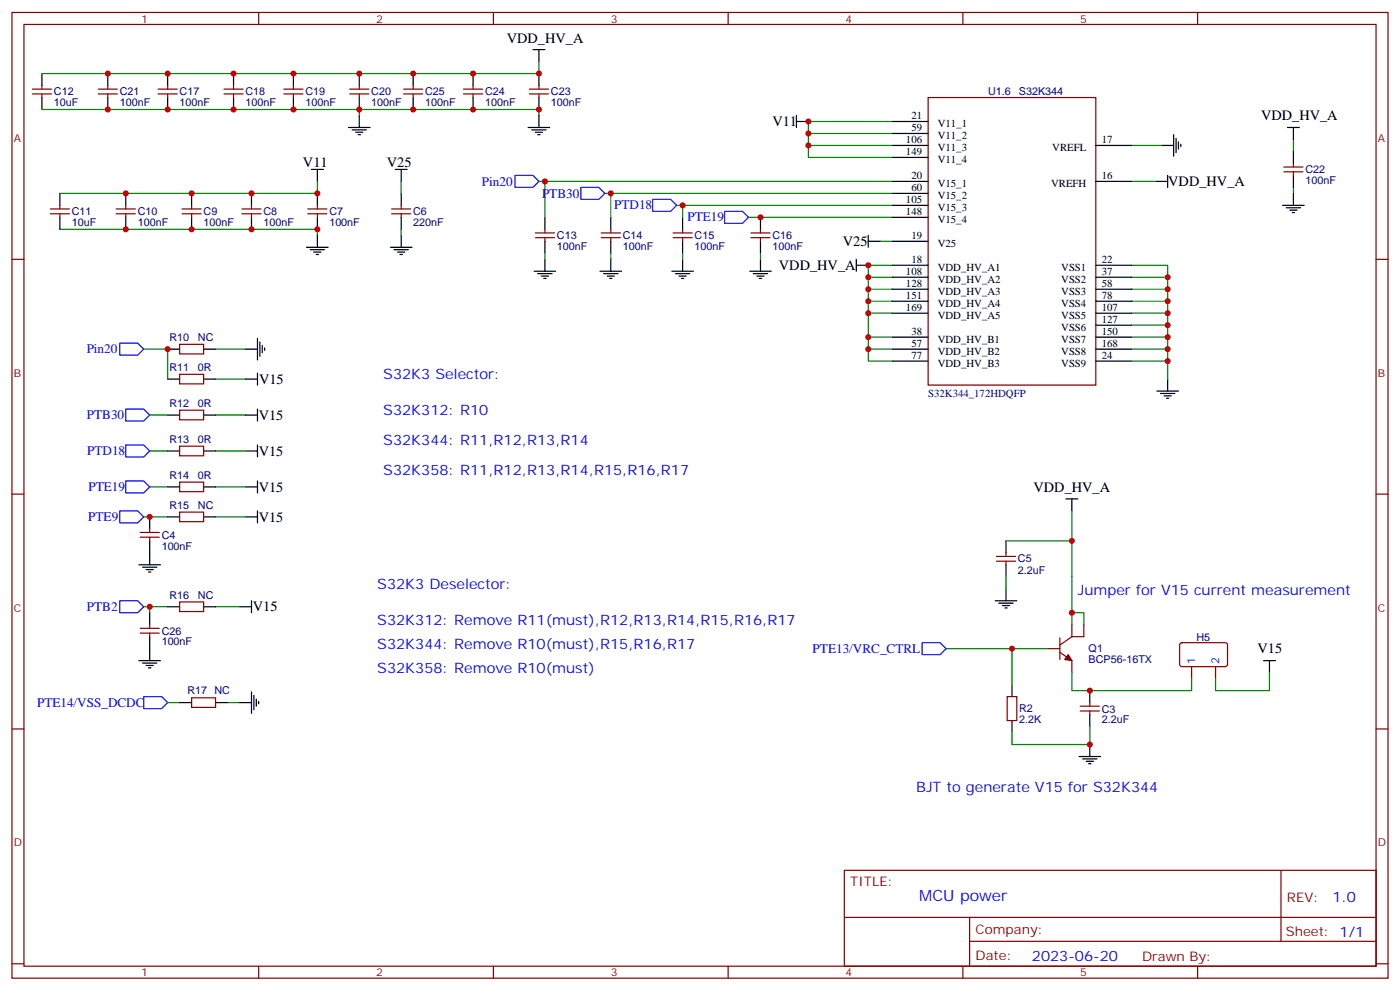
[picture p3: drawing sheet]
<svg xmlns="http://www.w3.org/2000/svg" width="412mm" height="292mm" viewBox="0 0 412 292" stroke-linecap="round" stroke-linejoin="round" font-family="sans-serif">
<g fill="none" stroke="#870000" stroke-width=".35">
<path d="M3.5 3.7h405.4v284.3h-405.4zM7.1 7.2h398.2v277.3h-398.2zM76.2 3.7v3.5M145.3 3.7v3.5M214.5 3.7v3.5M283.6 3.7v3.5M352.8 3.7v3.5M9.5 27.7h5.7M9.5 26.2h5.7M12.3 25.2v1M12.3 27.7v1M28.9 27.7h5.7"/>
<path d="M28.9 26.2h5.7M31.7 25.2v1M31.7 27.7v1M46.6 27.7h5.6M46.6 26.2h5.6M49.4 25.2v1M49.4 27.7v1M66 27.7h5.6M66 26.2h5.6M68.8 25.2v1M68.8 27.7v1M83.6 27.7h5.7"/>
<path d="M83.6 26.2h5.7M86.4 25.2v1M86.4 27.7v1M103 27.7h5.7M103 26.2h5.7M105.8 25.2v1M105.8 27.7v1M118.9 27.7h5.6M118.9 26.2h5.6M121.7 25.2v1M121.7 27.7v1M136.5 27.7h5.7"/>
<path d="M136.5 26.2h5.7M139.3 25.2v1M139.3 27.7v1M155.9 27.7h5.7M155.9 26.2h5.7M158.7 25.2v1M158.7 27.7v1M378.2 50.6h5.6M378.2 49.2h5.6M381 48.1v1.1M381 50.6v1M3.5 76.3h3.6"/>
<path d="M14.8 62.9h5.7M14.8 61.5h5.7M17.6 60.5v1M17.6 62.9v1.1M34.2 62.9h5.7M34.2 61.5h5.7M37 60.5v1M37 62.9v1.1M53.6 62.9h5.7M53.6 61.5h5.7M56.4 60.5v1M56.4 62.9v1.1"/>
<path d="M71.3 62.9h5.6M71.3 61.5h5.6M74.1 60.5v1M74.1 62.9v1.1M90.7 62.9h5.6M90.7 61.5h5.6M93.5 60.5v1M93.5 62.9v1.1M115.4 62.9h5.6M115.4 61.5h5.6M118.2 60.5v1M118.2 62.9v1.1"/>
<path d="M157.7 70h5.6M157.7 68.6h5.6M160.5 67.5v1.1M160.5 70v1M177.1 70h5.6M177.1 68.6h5.6M179.9 67.5v1.1M179.9 70v1M198.3 70h5.6M198.3 68.6h5.6M201.1 67.5v1.1M201.1 70v1"/>
<path d="M221.2 70h5.6M221.2 68.6h5.6M224 67.5v1.1M224 70v1M405.3 76.3h3.6M52.9 101.4h7.1v2.8h-7.1zM52.9 110.2h7.1v2.8h-7.1zM52.9 120.8h7.1v2.8h-7.1zM52.9 131.4h7.1v2.8h-7.1zM3.5 145.5h3.6M41.3 158.2h5.6M41.3 156.8h5.6"/>
<path d="M44.1 155.7v1.1M44.1 158.2v1M52.9 142h7.1v2.8h-7.1zM52.9 150.8h7.1v2.8h-7.1zM405.3 145.5h3.6M52.9 177.2h7.1v2.9h-7.1zM293.5 165.2h5.7M293.5 163.8h5.7M296.3 162.8v1M296.3 165.2v1.1M41.3 186.4h5.6M41.3 185h5.6"/>
<path d="M44.1 183.9v1.1M44.1 186.4v1.1M308.7 191h3.5M312.2 187.8v6.4M312.2 192.1l3.5 2.4v3.5M315.7 187.5l-3.5 2.4M315.7 183.9v3.6M319.3 183.9v3.6h-3.6M347.7 189.4l.5-.2 13 .1 .4 .6-.1 6-.6 .4-13-.1-.4-.6v-5.7zM351 196.3v3.5M358.1 196.3v3.5M3.5 214.6h3.6"/>
<path d="M56.4 205.5h7.1v2.8h-7.1zM296.7 205.1h2.8v7.1h-2.8zM318.2 209.3h5.6M318.2 207.9h5.6M321 206.9v1M321 209.3v1.1M405.3 214.6h3.6M248.7 256.3h156.6v28.2h-156.6zM377.3 256.3v20.9M248.7 270.1h156.5M285.6 277.2h119.6M285.6 270.1v14.1"/>
<path d="M3.5 283.8h3.6M76.2 284.5v3.5M145.3 284.5v3.5M214.5 284.5v3.5M283.6 284.5v3.5M352.8 284.5v3.5M405.3 283.8h3.6"/>
</g>
<g fill="none" stroke="#000" stroke-width=".35">
<path d="M157 14.6h3.5M158.7 14.6v3.5M12.3 21.7v3.5M12.3 28.7v3.5M31.7 21.7v3.5M31.7 28.7v3.5M49.4 21.7v3.5M49.4 28.7v3.5M68.8 21.7v3.5M68.8 28.7v3.5M86.4 21.7v3.5M86.4 28.7v3.5"/>
<path d="M102.7 37.5h6.3M103.7 38.2h4.2M104.8 38.9h2.1M105.5 39.7h.7M105.8 21.7v3.5M105.8 28.7v3.5M105.8 34v3.5M121.7 21.7v3.5M121.7 28.7v3.5M139.3 21.7v3.5M139.3 28.7v3.5M155.6 37.5h6.3"/>
<path d="M156.6 38.2h4.3M157.7 38.9h2.1M158.4 39.7h.7M158.7 21.7v3.5M158.7 28.7v3.5M158.7 34v3.5M234.6 35.8h3.5M234.6 34v3.5M262.8 35.8h10.6M262.8 39.3h10.6M345.7 39.7v6.3M379.2 37.5h3.6"/>
<path d="M381 37.5v3.6M17.6 56.9v3.6M37 56.9v3.6M56.4 56.9v3.6M74.1 56.9v3.6M91.7 49.9h3.5M93.5 49.9v3.5M93.5 56.9v3.6M116.4 49.9h3.5M118.2 49.9v3.5M118.2 56.9v3.6M262.8 53.4h10.6"/>
<path d="M262.8 42.8h10.6M262.8 46.4h10.6M262.8 56.9h10.6M322.8 53.4h10.6M322.8 42.8h10.6M340.4 53.4h3.6M342.2 42.8h3.5M344 51.6v3.6M346.4 40.7v4.2M347.1 41.8v2.1M347.8 42.5v.7M381 44.6v3.5"/>
<path d="M381 51.6v3.6M381 56.9v3.6M17.6 64v3.5M37 64v3.5M56.4 64v3.5M74.1 64v3.5M90.3 72.8h6.4M91.4 73.5h4.2M92.4 74.2h2.1M93.1 74.9h.7M93.5 64v3.5M93.5 69.3v3.5"/>
<path d="M115 72.8h6.4M116.1 73.5h4.2M117.1 74.2h2.1M117.8 74.9h.7M118.2 64v3.5M118.2 69.3v3.5M157.3 79.9h6.4M160.5 64v3.5M160.5 71v3.6M160.5 76.3v3.6M176.7 79.9h6.4M179.9 64v3.5"/>
<path d="M179.9 71v3.6M179.9 76.3v3.6M197.9 79.9h6.4M201.1 64v3.5M201.1 71v3.6M201.1 76.3v3.6M220.8 79.9h6.4M224 64v3.5M224 71v3.6M224 76.3v3.6M252.2 78.1h3.6M252.2 76.3v3.6"/>
<path d="M255.8 71h3.5M255.8 69.3v3.5M262.8 71h10.6M262.8 78.1h10.6M262.8 60.5h10.6M262.8 64h10.6M322.8 78.1h10.6M377.8 60.5h6.4M378.9 61.2h4.2M379.9 61.9h2.2M380.6 62.6h.8M75.8 99.6v6.4"/>
<path d="M158.4 80.6h4.2M159.5 81.3h2.1M160.2 82h.7M177.8 80.6h4.2M178.9 81.3h2.1M179.6 82h.7M199 80.6h4.2M200 81.3h2.1M200.7 82h.7M221.9 80.6h4.2M223 81.3h2.1M223.7 82h.7"/>
<path d="M262.8 81.6h10.6M262.8 85.2h10.6M262.8 88.7h10.6M262.8 92.2h10.6M262.8 99.3h10.6M322.8 81.6h10.6M322.8 85.2h10.6M322.8 88.7h10.6M322.8 92.2h10.6M322.8 99.3h10.6M322.8 95.7h10.6M49.4 102.8h3.5"/>
<path d="M49.4 111.6h3.5M60 102.8h3.5M60 111.6h3.5M72.3 102.8h3.5M72.3 111.6h3.5M75.8 109.9v3.5M76.6 100.7v4.2M77.3 101.7v2.2M78 102.4v.8M262.8 102.8h10.6M262.8 106.3h10.6M322.8 102.8h10.6"/>
<path d="M322.8 106.3h10.6M340.8 115.1h6.3M341.8 115.9h4.3M342.9 116.6h2.1M343.6 117.3h.7M344 111.6v3.5M49.4 132.8h3.5M49.4 122.2h3.5M60 132.8h3.5M60 122.2h3.5M72.3 132.8h3.5M72.3 122.2h3.5"/>
<path d="M75.8 120.4v3.6M75.8 131v3.5M44.1 152.2v3.5M44.1 159.2v7.1M49.4 143.4h3.5M49.4 152.2h3.5M60 143.4h3.5M60 152.2h3.5M72.3 143.4h3.5M72.3 152.2h3.5M75.8 141.6v3.5M75.8 150.4v3.6"/>
<path d="M296.3 159.2v3.6M314 146.9h3.5M315.7 146.9v3.5M40.9 166.3h6.4M42 167h4.2M43 167.7h2.2M43.7 168.4h.7M49.4 178.6h3.5M60 178.6h3.5M70.6 178.6h3.5M74.1 176.9v3.5M293.2 176.9h6.3"/>
<path d="M294.2 177.6h4.2M295.3 178.3h2.1M296 179h.7M296.3 166.3v3.5M296.3 173.4v3.5M40.9 194.5h6.4M42 195.2h4.2M43 195.9h2.2M43.7 196.6h.7M44.1 180.4v3.5M44.1 187.5v7M372.2 194.5h3.5"/>
<path d="M373.9 194.5v3.5M52.9 206.9h3.5M63.5 206.9h3.5M70.6 206.9h3.5M74.1 203.7v6.3M74.8 204.8v4.2M75.5 205.8v2.1M76.2 206.5v.7M298.1 201.6v3.5M298.1 212.2v3.5M321 203.3v3.6M321 210.4v3.5"/>
<path d="M321 219.2v3.5M317.9 222.7h6.3M318.9 223.4h4.2M320 224.2h2.1M320.7 224.9h.7"/>
</g>
<g fill="none" stroke="#008700" stroke-width=".35">
<path d="M158.7 18.1v3.6h-146.4M12.3 32.2h93.5v1.8M105.8 32.2h52.9v1.8M238.1 39.3v3.5h24.7M262.8 35.8h-24.7v3.5h24.7M93.5 53.4v3.5h-75.9M118.2 53.4v3.5M158.7 53.4h104.1M160.5 53.4v10.6M178.2 56.9h84.6M179.9 56.9v7.1M238.1 42.8v3.6h24.7"/>
<path d="M333.4 42.8h8.8M333.4 53.4h7M381 41.1v3.5M381 55.2v1.7M17.6 67.5h75.9v1.8M118.2 67.5v1.8M160.5 74.6v1.7M179.9 74.6v1.7M199.3 60.5h63.5M201.1 60.5v3.5M201.1 74.6v1.7M220.5 64h42.3"/>
<path d="M224 74.6v1.7M259.3 71h3.5M262.8 78.1h-7v3.5h7M333.4 78.1h10.6v3.5M255.8 81.6v3.6h7M255.8 85.2v3.5h7M255.8 88.7v3.5h7M255.8 92.2v7.1h7M255.8 99.3v3.5h7M333.4 99.3h10.6v3.5M333.4 95.7h10.6v3.6M333.4 92.2h10.6v3.5"/>
<path d="M333.4 88.7h10.6v3.5M333.4 85.2h10.6v3.5M333.4 81.6h10.6v3.6M42.3 102.8h7.1v8.8M63.5 102.8h8.8M63.5 111.6h8.8M255.8 102.8v3.5h7M333.4 102.8h10.6v8.8M333.4 106.3h10.6M44.1 132.8h5.3M44.1 122.2h5.3M63.5 132.8h8.8"/>
<path d="M63.5 122.2h8.8M42.3 152.2h7.1M44.1 143.4h5.3M63.5 143.4h8.8M63.5 152.2h8.8M296.3 159.2h19.4M315.7 150.4v33.5M42.3 178.6h7.1M44.1 178.6v1.8M63.5 178.6h7.1M296.3 169.8v3.6M278.7 191h30"/>
<path d="M298.1 191v10.6M315.7 180.4h3.6v3.5M315.7 198v5.3h35.3v-3.5M373.9 198v5.3h-15.8v-3.5M49.4 206.9h3.5M67 206.9h3.6M321 213.9v5.3h-22.9v-3.5"/>
</g>
<path d="M314.7 192.8l1 1.7-2.1-.3z" fill="#870000" stroke="#870000" stroke-width=".35"/>
<path d="M151.7 51.6h5.3l1.7 1.8-1.7 1.8h-5.3zM171.1 55.2h5.3l1.8 1.7-1.8 1.8h-5.3zM192.3 58.7h5.3l1.7 1.8-1.7 1.7h-5.3zM213.4 62.2h5.3l1.8 1.8-1.8 1.8h-5.3zM35.3 101h5.3l1.7 1.8-1.7 1.8h-5.3zM37 120.4h5.3l1.8 1.8-1.8 1.8h-5.3zM37 131h5.3l1.8 1.8-1.8 1.7h-5.3zM35.3 150.4h5.3l1.7 1.8-1.7 1.8h-5.3zM37 141.6h5.3l1.8 1.8-1.8 1.7h-5.3zM35.3 176.9h5.3l1.7 1.7-1.7 1.8h-5.3zM271.6 189.2h5.3l1.8 1.8-1.8 1.8h-5.3zM42.3 205.1h5.3l1.8 1.8-1.8 1.7h-5.3z" fill="none" stroke="#00f" stroke-width=".35"/>
<path d="M273.4 28.7h49.4v84.7h-49.4z" fill="none" stroke="#800000" stroke-width=".35"/>
<g fill="#c00">
<circle cx="93.5" cy="56.9" r=".88"/>
<circle cx="74.1" cy="56.9" r=".88"/>
<circle cx="56.4" cy="56.9" r=".88"/>
<circle cx="37" cy="56.9" r=".88"/>
<circle cx="93.5" cy="67.5" r=".88"/>
<circle cx="74.1" cy="67.5" r=".88"/>
<circle cx="56.4" cy="67.5" r=".88"/>
<circle cx="37" cy="67.5" r=".88"/>
<circle cx="238.1" cy="35.8" r=".88"/>
<circle cx="238.1" cy="39.3" r=".88"/>
<circle cx="238.1" cy="42.8" r=".88"/>
<circle cx="49.4" cy="32.2" r=".88"/>
<circle cx="68.8" cy="32.2" r=".88"/>
<circle cx="86.4" cy="32.2" r=".88"/>
<circle cx="105.8" cy="32.2" r=".88"/>
<circle cx="49.4" cy="21.7" r=".88"/>
<circle cx="68.8" cy="21.7" r=".88"/>
<circle cx="86.4" cy="21.7" r=".88"/>
<circle cx="105.8" cy="21.7" r=".88"/>
<circle cx="31.8" cy="32.2" r=".88"/>
<circle cx="31.8" cy="21.7" r=".88"/>
<circle cx="158.8" cy="21.7" r=".88"/>
<circle cx="139.3" cy="21.7" r=".88"/>
<circle cx="158.8" cy="32.2" r=".88"/>
<circle cx="139.3" cy="32.2" r=".88"/>
<circle cx="255.8" cy="81.6" r=".88"/>
<circle cx="255.8" cy="85.2" r=".88"/>
<circle cx="255.8" cy="88.7" r=".88"/>
<circle cx="298.1" cy="191" r=".88"/>
<circle cx="321" cy="219.2" r=".88"/>
<circle cx="315.7" cy="180.4" r=".88"/>
<circle cx="321" cy="203.3" r=".88"/>
<circle cx="344" cy="102.8" r=".88"/>
<circle cx="344" cy="99.3" r=".88"/>
<circle cx="344" cy="95.7" r=".88"/>
<circle cx="344" cy="92.2" r=".88"/>
<circle cx="344" cy="88.7" r=".88"/>
<circle cx="344" cy="85.2" r=".88"/>
<circle cx="344" cy="81.6" r=".88"/>
<circle cx="255.8" cy="92.2" r=".88"/>
<circle cx="255.8" cy="99.3" r=".88"/>
<circle cx="255.8" cy="102.8" r=".88"/>
<circle cx="121.7" cy="21.7" r=".88"/>
<circle cx="121.7" cy="32.2" r=".88"/>
<circle cx="255.8" cy="78.1" r=".88"/>
<circle cx="224" cy="64" r=".88"/>
<circle cx="160.5" cy="53.4" r=".88"/>
<circle cx="179.9" cy="56.9" r=".88"/>
<circle cx="201.1" cy="60.5" r=".88"/>
<circle cx="315.7" cy="159.2" r=".88"/>
<circle cx="344" cy="106.3" r=".88"/>
<circle cx="44.1" cy="152.2" r=".88"/>
<circle cx="44.1" cy="178.6" r=".88"/>
<circle cx="49.4" cy="102.8" r=".88"/>
</g>
<text font-size="4.6" fill="#00f" x="270.8" y="265.3">MCU power</text>
<g font-size="4.2">
<text x="149.3" y="12.5">VDD_HV_A</text>
<text x="371.5" y="35.5">VDD_HV_A</text>
<text x="227.5" y="37.2">V11</text>
<text x="89.3" y="49.2">V11</text>
<text x="113.9" y="49.2">V25</text>
<text x="344.1" y="54.8">VDD_HV_A</text>
<text x="248.3" y="72.5">V25</text>
<text x="229.5" y="79.5">VDD_HV_A</text>
<text x="76.3" y="113">V15</text>
<text x="76.2" y="123.6">V15</text>
<text x="76.2" y="134.2">V15</text>
<text x="76.2" y="144.7">V15</text>
<text x="304.5" y="144.8">VDD_HV_A</text>
<text x="76.2" y="153.6">V15</text>
<text x="74.5" y="180">V15</text>
<text x="370.4" y="192.4">V15</text>
</g>
<g font-size="4.2" fill="#00f">
<text x="112.9" y="111.6">S32K3 Selector:</text>
<text x="112.9" y="122.2">S32K312: R10</text>
<text x="112.9" y="131">S32K344: R11,R12,R13,R14</text>
<text x="112.9" y="139.8">S32K358: R11,R12,R13,R14,R15,R16,R17</text>
<text x="111.1" y="173.4">S32K3 Deselector:</text>
<text x="317.5" y="175.1">Jumper for V15 current measurement</text>
<text x="111.1" y="183.9">S32K312: Remove R11(must),R12,R13,R14,R15,R16,R17</text>
<text x="111.1" y="191">S32K344: Remove R10(must),R15,R16,R17</text>
<text x="111.1" y="198">S32K358: Remove R10(must)</text>
<text x="269.9" y="233.3">BJT to generate V15 for S32K344</text>
<text x="392.5" y="265.5">1.0</text>
<text x="304" y="282.9">2023-06-20</text>
</g>
<g font-size="3.9" fill="#00f">
<text x="141.9" y="54.6">Pin20</text>
<text x="159.7" y="58.2">PTB30</text>
<text x="180.9" y="61.7">PTD18</text>
<text x="202.5" y="65.2">PTE19</text>
<text x="25.5" y="104">Pin20</text>
<text x="25.6" y="123.5">PTB30</text>
<text x="25.7" y="134">PTD18</text>
<text x="26.1" y="144.6">PTE19</text>
<text x="26" y="153.5">PTE9</text>
<text x="25.6" y="179.8">PTB2</text>
<text x="239.4" y="192.3">PTE13/VRC_CTRL</text>
<text x="10.9" y="208.1">PTE14/VSS_DCDC</text>
</g>
<g font-size="3.9" fill="#800">
<text x="250.5" y="260.8">TITLE:</text>
<text x="379.1" y="265.5">REV:</text>
<text x="287.4" y="275">Company:</text>
<text x="378.7" y="275.7">Sheet: 1/1</text>
<text x="287.4" y="282.7">Date:</text>
<text x="336.4" y="282.8">Drawn By:</text>
</g>
<g font-size="3.2" fill="#800">
<text x="41.6" y="6.7">1</text>
<text x="110.8" y="6.7">2</text>
<text x="179.9" y="6.7">3</text>
<text x="249.1" y="6.7">4</text>
<text x="318.2" y="6.7">5</text>
<text x="4.1" y="41.8">A</text>
<text x="405.9" y="41.8">A</text>
<text x="4.1" y="110.9">B</text>
<text x="405.9" y="110.9">B</text>
<text x="4.1" y="180.1">C</text>
<text x="405.9" y="180.1">C</text>
<text x="4.1" y="249.2">D</text>
<text x="405.9" y="249.2">D</text>
<text x="41.6" y="287.5">1</text>
<text x="110.8" y="287.5">2</text>
<text x="179.9" y="287.5">3</text>
<text x="249.1" y="287.5">4</text>
<text x="318.2" y="287.5">5</text>
</g>
<g font-size="3.2" fill="#000080">
<text x="15.9" y="28.1">C12</text>
<text x="35.3" y="28.1">C21</text>
<text x="52.9" y="28.1">C17</text>
<text x="72.3" y="28.1">C18</text>
<text x="90" y="28.1">C19</text>
<text x="109.4" y="28.1">C20</text>
<text x="125.2" y="28.1">C25</text>
<text x="142.9" y="28.1">C24</text>
<text x="162.3" y="28.1">C23</text>
<text x="291.1" y="28.1">U1.6</text>
<text x="300.1" y="28.1">S32K344</text>
<text x="15.9" y="31.3">10uF</text>
<text x="35.3" y="31.3">100nF</text>
<text x="52.9" y="31.3">100nF</text>
<text x="72.3" y="31.3">100nF</text>
<text x="90" y="31.3">100nF</text>
<text x="109.4" y="31.3">100nF</text>
<text x="125.2" y="31.3">100nF</text>
<text x="142.9" y="31.3">100nF</text>
<text x="162.3" y="31.3">100nF</text>
<text x="384.5" y="51">C22</text>
<text x="384.5" y="54.2">100nF</text>
<text x="21.2" y="63.4">C11</text>
<text x="40.6" y="63.4">C10</text>
<text x="60" y="63.4">C9</text>
<text x="77.6" y="63.4">C8</text>
<text x="97" y="63.4">C7</text>
<text x="121.7" y="63.4">C6</text>
<text x="21.2" y="66.6">10uF</text>
<text x="40.6" y="66.6">100nF</text>
<text x="60" y="66.6">100nF</text>
<text x="77.6" y="66.6">100nF</text>
<text x="97" y="66.6">100nF</text>
<text x="121.7" y="66.6">220nF</text>
<text x="164" y="70.4">C13</text>
<text x="183.4" y="70.4">C14</text>
<text x="204.6" y="70.4">C15</text>
<text x="227.5" y="70.4">C16</text>
<text x="164" y="73.6">100nF</text>
<text x="183.4" y="73.6">100nF</text>
<text x="204.6" y="73.6">100nF</text>
<text x="227.5" y="73.6">100nF</text>
<text x="49.9" y="100.4">R10</text>
<text x="58.3" y="100.4">NC</text>
<text x="49.9" y="109.2">R11</text>
<text x="58.3" y="109.2">0R</text>
<text x="49.9" y="119.8">R12</text>
<text x="58.3" y="119.8">0R</text>
<text x="273.4" y="116.9">S32K344_172HDQFP</text>
<text x="49.9" y="130.4">R13</text>
<text x="58.3" y="130.4">0R</text>
<text x="49.9" y="141">R14</text>
<text x="58.3" y="141">0R</text>
<text x="49.9" y="149.8">R15</text>
<text x="58.3" y="149.8">NC</text>
<text x="47.6" y="161.8">100nF</text>
<text x="47.6" y="158.6">C4</text>
<text x="299.9" y="165.6">C5</text>
<text x="299.9" y="168.9">2.2uF</text>
<text x="49.9" y="176.3">R16</text>
<text x="58.3" y="176.3">NC</text>
<text x="47.6" y="190.1">100nF</text>
<text x="47.6" y="186.9">C26</text>
<text x="352.4" y="188.6">H5</text>
<text x="320.7" y="195.3">BCP56-16TX</text>
<text x="320.7" y="192.1">Q1</text>
<text x="55.2" y="204.5">R17 NC</text>
<text x="300.2" y="209.7">R2</text>
<text x="324.6" y="209.8">C3</text>
<text x="300.2" y="213">2.2K</text>
<text x="324.6" y="213">2.2uF</text>
</g>
<g font-size="3.2">
<text x="268.5" y="35.1">21</text>
<text x="268.5" y="38.6">59</text>
<text x="276.2" y="37.4">V11_1</text>
<text x="276.2" y="40.9">V11_2</text>
<text x="266.9" y="42.1">106</text>
<text x="266.9" y="45.6">149</text>
<text x="276.2" y="44.4">V11_3</text>
<text x="276.2" y="47.9">V11_4</text>
<text x="310" y="44.4">VREFL</text>
<text x="324.6" y="42.1">17</text>
<text x="268.5" y="52.7">20</text>
<text x="324.6" y="52.7">16</text>
<text x="266.9" y="59.8">105</text>
<text x="268.5" y="56.2">60</text>
<text x="276.2" y="55">V15_1</text>
<text x="276.2" y="58.5">V15_2</text>
<text x="309.6" y="55">VREFH</text>
<text x="266.9" y="63.3">148</text>
<text x="276.2" y="62.1">V15_3</text>
<text x="276.2" y="65.6">V15_4</text>
<text x="268.5" y="70.3">19</text>
<text x="268.5" y="77.4">18</text>
<text x="276.2" y="72.6">V25</text>
<text x="324.6" y="77.4">22</text>
<text x="266.9" y="80.9">108</text>
<text x="276.2" y="79.7">VDD_HV_A1</text>
<text x="276.2" y="83.2">VDD_HV_A2</text>
<text x="312.6" y="79.7">VSS1</text>
<text x="312.6" y="83.2">VSS2</text>
<text x="324.6" y="80.9">37</text>
<text x="266.9" y="84.5">128</text>
<text x="266.9" y="88">151</text>
<text x="276.2" y="86.7">VDD_HV_A3</text>
<text x="312.6" y="86.7">VSS3</text>
<text x="324.6" y="84.5">58</text>
<text x="324.6" y="88">78</text>
<text x="266.9" y="91.5">169</text>
<text x="276.2" y="90.3">VDD_HV_A4</text>
<text x="276.2" y="93.8">VDD_HV_A5</text>
<text x="312.6" y="90.3">VSS4</text>
<text x="312.6" y="93.8">VSS5</text>
<text x="324.6" y="91.5">107</text>
<text x="324.6" y="95">127</text>
<text x="268.5" y="98.6">38</text>
<text x="276.2" y="100.9">VDD_HV_B1</text>
<text x="312.6" y="97.3">VSS6</text>
<text x="312.6" y="100.9">VSS7</text>
<text x="324.6" y="98.6">150</text>
<text x="268.5" y="102.1">57</text>
<text x="268.5" y="105.6">77</text>
<text x="276.2" y="104.4">VDD_HV_B2</text>
<text x="276.2" y="107.9">VDD_HV_B3</text>
<text x="312.6" y="104.4">VSS8</text>
<text x="312.6" y="107.9">VSS9</text>
<text x="324.6" y="102.1">168</text>
<text x="324.6" y="105.6">24</text>
</g>
<g font-size="3.2" fill="#00f">
<text x="352.1" y="195.6" transform="rotate(-90 352.1 195.6)">1</text>
<text x="359.1" y="195.6" transform="rotate(-90 359.1 195.6)">2</text>
</g>
</svg>
